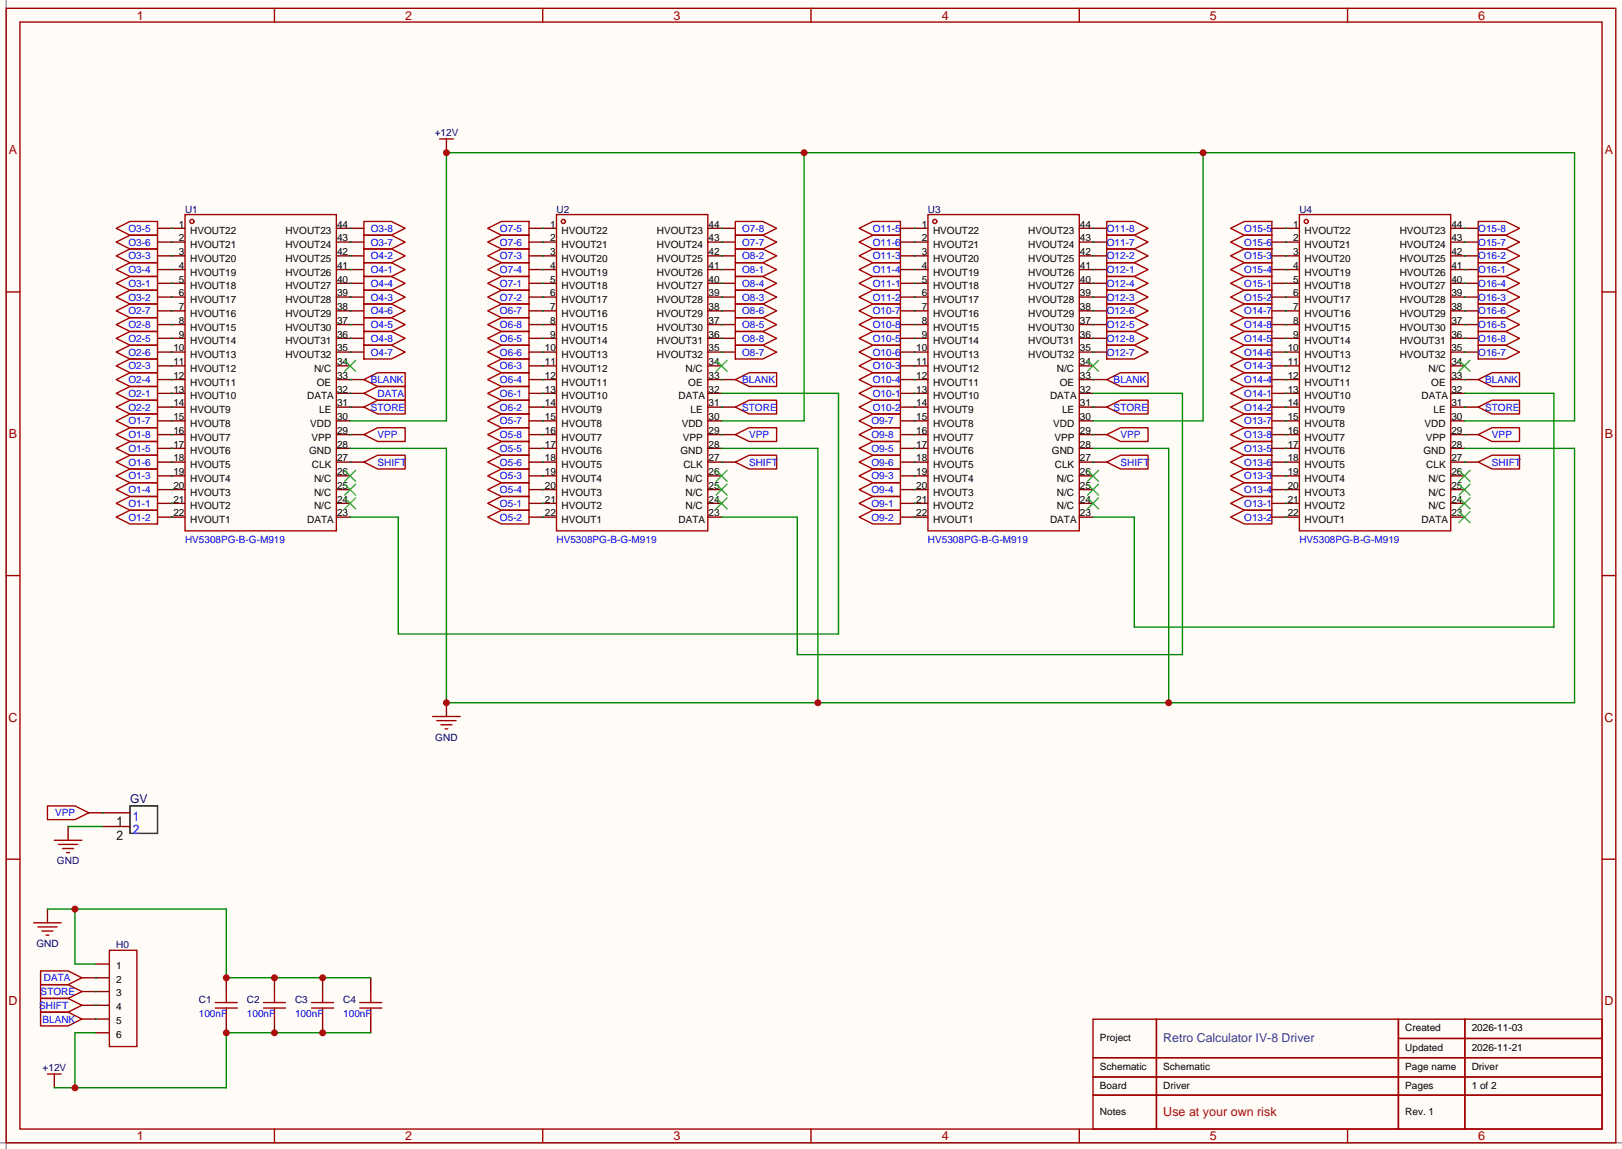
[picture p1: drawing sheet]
<svg xmlns="http://www.w3.org/2000/svg" width="299mm" height="212mm" viewBox="0 0 299 212" stroke-linecap="round" stroke-linejoin="round" font-family="sans-serif">
<path d="M0 0h299.5v212.2h-299.5z" fill="#fffcf7"/>
<path d="M1.1 0v212.2M0 211.1h299.5" fill="none" stroke="#999" stroke-width=".25"/>
<g fill="none" stroke="#a10000" stroke-width=".25">
<path d="M1.1 1.5h297.2v209.6h-297.2zM3.7 4.1h292.1v204.4h-292.1zM50.7 1.5v2.6M100.2 1.5v2.6M149.7 1.5v2.6M199.3 1.5v2.6M248.8 1.5v2.6M81.2 25.7h2.5M82.4 25.7v1.2M1.1 53.9h2.6M21.5 54.9l2.5-1.3h5.1v2.5h-5.1zM21.5 52.3l2.5-1.2h5.1v2.5h-5.1z"/>
<path d="M21.5 60l2.5-1.3h5.1v2.5h-5.1zM21.5 44.7l2.5-1.3h5.1v2.6h-5.1zM21.5 47.3l2.5-1.3h5.1v2.5h-5.1zM21.5 57.4l2.5-1.3h5.1v2.6h-5.1zM21.5 42.2l2.5-1.3h5.1v2.5h-5.1zM21.5 49.8l2.5-1.3h5.1v2.6h-5.1zM67.2 40.9h5.1l2.5 1.3-2.5 1.2h-5.1zM67.2 58.7h5.1l2.5 1.3-2.5 1.2h-5.1zM67.2 43.4h5.1l2.5 1.3-2.5 1.3h-5.1zM67.2 46h5.1l2.5 1.3-2.5 1.2h-5.1zM67.2 53.6h5.1l2.5 1.3-2.5 1.2h-5.1zM67.2 48.5h5.1l2.5 1.3-2.5 1.3h-5.1z"/>
<path d="M67.2 56.1h5.1l2.5 1.3-2.5 1.3h-5.1zM67.2 51.1h5.1l2.5 1.2-2.5 1.3h-5.1zM90 42.2l2.6-1.3h5.1v2.5h-5.1zM90 44.7l2.6-1.3h5.1v2.6h-5.1zM90 54.9l2.6-1.3h5.1v2.5h-5.1zM90 60l2.6-1.3h5.1v2.5h-5.1zM90 57.4l2.6-1.3h5.1v2.6h-5.1zM90 47.3l2.6-1.3h5.1v2.5h-5.1zM90 52.3l2.6-1.2h5.1v2.5h-5.1zM90 49.8l2.6-1.3h5.1v2.6h-5.1zM135.8 58.7h5l2.6 1.3-2.6 1.2h-5zM135.8 46h5l2.6 1.3-2.6 1.2h-5z"/>
<path d="M135.8 53.6h5l2.6 1.3-2.6 1.2h-5zM135.8 43.4h5l2.6 1.3-2.6 1.3h-5zM135.8 40.9h5l2.6 1.3-2.6 1.2h-5zM135.8 48.5h5l2.6 1.3-2.6 1.3h-5zM135.8 56.1h5l2.6 1.3-2.6 1.3h-5zM135.8 51.1h5l2.6 1.2-2.6 1.3h-5zM158.6 60l2.6-1.3h5v2.5h-5zM158.6 57.4l2.6-1.3h5v2.6h-5zM158.6 54.9l2.6-1.3h5v2.5h-5zM158.6 42.2l2.6-1.3h5v2.5h-5zM158.6 47.3l2.6-1.3h5v2.5h-5zM158.6 52.3l2.6-1.2h5v2.5h-5z"/>
<path d="M158.6 44.7l2.6-1.3h5v2.6h-5zM158.6 49.8l2.6-1.3h5v2.6h-5zM204.3 43.4h5.1l2.6 1.3-2.6 1.3h-5.1zM204.3 40.9h5.1l2.6 1.3-2.6 1.2h-5.1zM204.3 53.6h5.1l2.6 1.3-2.6 1.2h-5.1zM204.3 46h5.1l2.6 1.3-2.6 1.2h-5.1zM204.3 58.7h5.1l2.6 1.3-2.6 1.2h-5.1zM204.3 48.5h5.1l2.6 1.3-2.6 1.3h-5.1zM204.3 56.1h5.1l2.6 1.3-2.6 1.3h-5.1zM204.3 51.1h5.1l2.6 1.2-2.6 1.3h-5.1zM227.2 44.7l2.5-1.3h5.1v2.6h-5.1zM227.2 52.3l2.5-1.2h5.1v2.5h-5.1z"/>
<path d="M227.2 42.2l2.5-1.3h5.1v2.5h-5.1zM227.2 54.9l2.5-1.3h5.1v2.5h-5.1zM227.2 47.3l2.5-1.3h5.1v2.5h-5.1zM227.2 57.4l2.5-1.3h5.1v2.6h-5.1zM227.2 60l2.5-1.3h5.1v2.5h-5.1zM227.2 49.8l2.5-1.3h5.1v2.6h-5.1zM272.9 48.5h5.1l2.5 1.3-2.5 1.3h-5.1zM272.9 58.7h5.1l2.5 1.3-2.5 1.2h-5.1zM272.9 56.1h5.1l2.5 1.3-2.5 1.3h-5.1zM272.9 46h5.1l2.5 1.3-2.5 1.2h-5.1zM272.9 43.4h5.1l2.5 1.3-2.5 1.3h-5.1zM272.9 40.9h5.1l2.5 1.3-2.5 1.2h-5.1z"/>
<path d="M272.9 53.6h5.1l2.5 1.3-2.5 1.2h-5.1zM272.9 51.1h5.1l2.5 1.2-2.5 1.3h-5.1zM295.8 53.9h2.5M21.5 75.2l2.5-1.3h5.1v2.6h-5.1zM21.5 65l2.5-1.2h5.1v2.5h-5.1zM21.5 67.6l2.5-1.3h5.1v2.5h-5.1zM21.5 62.5l2.5-1.3h5.1v2.6h-5.1zM21.5 77.7l2.5-1.2h5.1v2.5h-5.1zM21.5 72.7l2.5-1.3h5.1v2.5h-5.1zM21.5 70.1l2.5-1.3h5.1v2.6h-5.1zM67.2 72.7l2.5-1.3h5.1v2.5h-5.1zM67.2 75.2l2.5-1.3h5.1v2.6h-5.1z"/>
<path d="M67.2 70.1l2.5-1.3h5.1v2.6h-5.1zM67.2 61.2h5.1l2.5 1.3-2.5 1.3h-5.1zM67.2 63.8h5.1l2.5 1.2-2.5 1.3h-5.1zM90 75.2l2.6-1.3h5.1v2.6h-5.1zM90 65l2.6-1.2h5.1v2.5h-5.1zM90 62.5l2.6-1.3h5.1v2.6h-5.1zM90 77.7l2.6-1.2h5.1v2.5h-5.1zM90 72.7l2.6-1.3h5.1v2.5h-5.1zM90 67.6l2.6-1.3h5.1v2.5h-5.1zM90 70.1l2.6-1.3h5.1v2.6h-5.1zM135.8 75.2l2.5-1.3h5.1v2.6h-5.1zM135.8 70.1l2.5-1.3h5.1v2.6h-5.1z"/>
<path d="M135.8 61.2h5l2.6 1.3-2.6 1.3h-5zM135.8 63.8h5l2.6 1.2-2.6 1.3h-5zM158.6 67.6l2.6-1.3h5v2.5h-5zM158.6 62.5l2.6-1.3h5v2.6h-5zM158.6 65l2.6-1.2h5v2.5h-5zM158.6 75.2l2.6-1.3h5v2.6h-5zM158.6 77.7l2.6-1.2h5v2.5h-5zM158.6 72.7l2.6-1.3h5v2.5h-5zM158.6 70.1l2.6-1.3h5v2.6h-5zM204.3 75.2l2.6-1.3h5.1v2.6h-5.1zM204.3 70.1l2.6-1.3h5.1v2.6h-5.1zM204.3 61.2h5.1l2.6 1.3-2.6 1.3h-5.1z"/>
<path d="M204.3 63.8h5.1l2.6 1.2-2.6 1.3h-5.1zM227.2 72.7l2.5-1.3h5.1v2.5h-5.1zM227.2 77.7l2.5-1.2h5.1v2.5h-5.1zM227.2 75.2l2.5-1.3h5.1v2.6h-5.1zM227.2 62.5l2.5-1.3h5.1v2.6h-5.1zM227.2 67.6l2.5-1.3h5.1v2.5h-5.1zM227.2 65l2.5-1.2h5.1v2.5h-5.1zM227.2 70.1l2.5-1.3h5.1v2.6h-5.1zM272.9 75.2l2.6-1.3h5v2.6h-5zM272.9 70.1l2.6-1.3h5v2.6h-5zM272.9 63.8h5.1l2.5 1.2-2.5 1.3h-5.1zM272.9 61.2h5.1l2.5 1.3-2.5 1.3h-5.1z"/>
<path d="M21.5 82.8l2.5-1.3h5.1v2.6h-5.1zM21.5 95.5l2.5-1.3h5.1v2.6h-5.1zM21.5 80.3l2.5-1.3h5.1v2.5h-5.1zM21.5 87.9l2.5-1.3h5.1v2.6h-5.1zM21.5 93l2.5-1.3h5.1v2.5h-5.1zM21.5 85.4l2.5-1.3h5.1v2.5h-5.1zM21.5 90.4l2.5-1.2h5.1v2.5h-5.1zM67.2 85.4l2.5-1.3h5.1v2.5h-5.1zM90 87.9l2.6-1.3h5.1v2.6h-5.1zM90 95.5l2.6-1.3h5.1v2.6h-5.1zM90 80.3l2.6-1.3h5.1v2.5h-5.1zM90 82.8l2.6-1.3h5.1v2.6h-5.1z"/>
<path d="M90 93l2.6-1.3h5.1v2.5h-5.1zM90 85.4l2.6-1.3h5.1v2.5h-5.1zM90 90.4l2.6-1.2h5.1v2.5h-5.1zM135.8 85.4l2.5-1.3h5.1v2.5h-5.1zM158.6 87.9l2.6-1.3h5v2.6h-5zM158.6 95.5l2.6-1.3h5v2.6h-5zM158.6 93l2.6-1.3h5v2.5h-5zM158.6 85.4l2.6-1.3h5v2.5h-5zM158.6 82.8l2.6-1.3h5v2.6h-5zM158.6 80.3l2.6-1.3h5v2.5h-5zM158.6 90.4l2.6-1.2h5v2.5h-5zM204.3 85.4l2.6-1.3h5.1v2.5h-5.1z"/>
<path d="M227.2 93l2.5-1.3h5.1v2.5h-5.1zM227.2 80.3l2.5-1.3h5.1v2.5h-5.1zM227.2 95.5l2.5-1.3h5.1v2.6h-5.1zM227.2 87.9l2.5-1.3h5.1v2.6h-5.1zM227.2 82.8l2.5-1.3h5.1v2.6h-5.1zM227.2 85.4l2.5-1.3h5.1v2.5h-5.1zM227.2 90.4l2.5-1.2h5.1v2.5h-5.1zM272.9 85.4l2.6-1.3h5v2.5h-5zM1.1 106.3h2.6M295.8 106.3h2.5M79.9 132.3h5.1M80.6 133.1h3.6"/>
<path d="M81.4 133.9h2M82.2 134.6h.5M1.1 158.7h2.6M10 155.2h5.1M10.8 156h3.6M11.6 156.7h2M12.3 157.5h.5M295.8 158.7h2.5M6.2 170.4h5.1M7 171.2h3.5M7.5 179.3h5.1l2.5 1.3-2.5 1.3h-5.1zM7.7 172h2.1"/>
<path d="M8.5 172.7h.5M20.2 175.5h5.1v17.8h-5.1zM7.5 181.9h5.1l2.5 1.2-2.5 1.3h-5.1zM7.5 184.4h5.1l2.5 1.3-2.5 1.3h-5.1zM7.5 187h5.1l2.5 1.2-2.5 1.3h-5.1zM8.8 198.4h2.5M10 198.4v1.3M39.8 186.2h4M39.8 185.2h4M41.8 183.1v2.1M41.8 186.2v2M48.6 186.2h4.1"/>
<path d="M48.6 185.2h4.1M50.7 183.1v2.1M50.7 186.2v2M57.5 186.2h4.1M57.5 185.2h4.1M59.6 183.1v2.1M59.6 186.2v2M66.4 186.2h4.1M66.4 185.2h4.1M68.5 183.1v2.1M68.5 186.2v2M201.8 188.3h94v20.2h-94z"/>
<path d="M201.8 195.4h94M201.8 198.9h94M213.5 188.3v20.2M258.2 188.3v20.2M258.2 191.8h37.6M270.4 188.3v20.2M50.7 208.5v2.6M100.2 208.5v2.6M149.7 208.5v2.6M199.3 208.5v2.6M201.8 202.3h94M248.8 208.5v2.6"/>
</g>
<g fill="none" stroke="#870000" stroke-width=".25">
<path d="M82.4 26.9v1.3M29.1 42.2h2.5M29.1 44.7h2.5M29.1 60h2.5M29.1 54.9h2.5M29.1 52.3h2.5M29.1 57.4h2.5M29.1 47.3h2.5M29.1 49.8h2.5M64.6 42.2h2.6M64.6 44.7h2.6M64.6 60h2.6"/>
<path d="M64.6 54.9h2.6M64.6 52.3h2.6M64.6 57.4h2.6M64.6 47.3h2.6M64.6 49.8h2.6M97.7 42.2h2.5M97.7 44.7h2.5M97.7 60h2.5M97.7 54.9h2.5M97.7 52.3h2.5M97.7 57.4h2.5M97.7 47.3h2.5"/>
<path d="M97.7 49.8h2.5M133.2 42.2h2.6M133.2 44.7h2.6M133.2 60h2.6M133.2 54.9h2.6M133.2 52.3h2.6M133.2 57.4h2.6M133.2 47.3h2.6M133.2 49.8h2.6M166.2 42.2h2.6M166.2 44.7h2.6M166.2 60h2.6"/>
<path d="M166.2 54.9h2.6M166.2 52.3h2.6M166.2 57.4h2.6M166.2 47.3h2.6M166.2 49.8h2.6M201.8 42.2h2.5M201.8 44.7h2.5M201.8 60h2.5M201.8 54.9h2.5M201.8 52.3h2.5M201.8 57.4h2.5M201.8 47.3h2.5"/>
<path d="M201.8 49.8h2.5M234.8 42.2h2.6M234.8 44.7h2.6M234.8 60h2.6M234.8 54.9h2.6M234.8 52.3h2.6M234.8 57.4h2.6M234.8 47.3h2.6M234.8 49.8h2.6M270.4 42.2h2.5M270.4 44.7h2.5M270.4 60h2.5"/>
<path d="M270.4 54.9h2.5M270.4 52.3h2.5M270.4 57.4h2.5M270.4 47.3h2.5M270.4 49.8h2.5M29.1 72.7h2.5M29.1 75.2h2.5M29.1 70.1h2.5M29.1 62.5h2.5M29.1 67.6h2.5M29.1 65h2.5M29.1 77.7h2.5"/>
<path d="M64.6 72.7h2.6M64.6 75.2h2.6M64.6 70.1h2.6M64.6 62.5h2.6M64.6 65h2.6M97.7 72.7h2.5M97.7 75.2h2.5M97.7 70.1h2.5M97.7 62.5h2.5M97.7 67.6h2.5M97.7 65h2.5M97.7 77.7h2.5"/>
<path d="M133.2 75.2h2.6M133.2 70.1h2.6M133.2 62.5h2.6M133.2 65h2.6M166.2 72.7h2.6M166.2 75.2h2.6M166.2 70.1h2.6M166.2 62.5h2.6M166.2 67.6h2.6M166.2 65h2.6M166.2 77.7h2.6M201.8 75.2h2.5"/>
<path d="M201.8 70.1h2.5M201.8 62.5h2.5M201.8 65h2.5M234.8 72.7h2.6M234.8 75.2h2.6M234.8 70.1h2.6M234.8 62.5h2.6M234.8 67.6h2.6M234.8 65h2.6M234.8 77.7h2.6M270.4 75.2h2.5M270.4 70.1h2.5"/>
<path d="M270.4 62.5h2.5M270.4 65h2.5M29.1 85.4h2.5M29.1 87.9h2.5M29.1 82.8h2.5M29.1 95.5h2.5M29.1 80.3h2.5M29.1 93h2.5M29.1 90.4h2.5M64.6 85.4h2.6M97.7 85.4h2.5M97.7 87.9h2.5"/>
<path d="M97.7 82.8h2.5M97.7 95.5h2.5M97.7 80.3h2.5M97.7 93h2.5M97.7 90.4h2.5M133.2 85.4h2.6M166.2 85.4h2.6M166.2 87.9h2.6M166.2 82.8h2.6M166.2 95.5h2.6M166.2 80.3h2.6M166.2 93h2.6"/>
<path d="M166.2 90.4h2.6M201.8 85.4h2.5M234.8 85.4h2.6M234.8 87.9h2.6M234.8 82.8h2.6M234.8 95.5h2.6M234.8 80.3h2.6M234.8 93h2.6M234.8 90.4h2.6M270.4 85.4h2.5M82.4 129.8v2.5M12.6 152.7v2.5"/>
<path d="M18.9 150.1h5.1M18.9 152.7h5.1M8.8 167.9v2.5M17.7 178.1h2.5M10 199.7v1.2M15.1 180.6h5.1M15.1 183.1h5.1M15.1 185.7h5.1M15.1 188.2h5.1M17.7 190.8h2.5M41.8 180.6v2.5M41.8 188.2v2.6"/>
<path d="M50.7 180.6v2.5M50.7 188.2v2.6M59.6 180.6v2.5M59.6 188.2v2.6M68.5 180.6v2.5M68.5 188.2v2.6"/>
</g>
<path d="M8.8 167.9h33v12.7h26.7M13.8 167.9v10.2h3.9M17.7 180.6h.1M17.7 183.1h.1M17.7 185.7h.1M17.7 188.2h.1" fill="none" stroke="#008700" stroke-width=".25"/>
<path d="M24 148.9h5.1v5h-5.1z" fill="none" stroke="#000" stroke-width=".25"/>
<g fill="#c00">
<circle cx="41.8" cy="180.6" r=".63"/>
<circle cx="13.8" cy="167.9" r=".63"/>
<circle cx="50.7" cy="180.6" r=".63"/>
<circle cx="59.6" cy="180.6" r=".63"/>
</g>
<path d="M17.7 190.8h-3.9v10.1M68.5 190.8h-26.7v10.1h-31.8" fill="none" stroke="#008700" stroke-width=".25"/>
<g fill="#c00">
<circle cx="41.8" cy="190.8" r=".63"/>
<circle cx="13.8" cy="200.9" r=".63"/>
<circle cx="50.7" cy="190.8" r=".63"/>
<circle cx="59.6" cy="190.8" r=".63"/>
</g>
<g fill="none" stroke="#a10000" stroke-width=".25">
<path d="M34.2 39.6h27.9v58.5h-27.9zM102.7 39.6h28v58.5h-28zM171.3 39.6h28v58.5h-28zM239.9 39.6h27.9v58.5h-27.9zM67.2 80.3l2.5-1.3h5.1v2.5h-5.1zM135.8 80.3l2.5-1.3h5.1v2.5h-5.1zM204.3 80.3l2.6-1.3h5.1v2.5h-5.1zM272.9 80.3l2.6-1.3h5v2.5h-5zM8.8 148.9h5l2.6 1.2-2.6 1.3h-5z"/>
<circle cx="35.4" cy="40.9" r=".38"/>
<circle cx="104" cy="40.9" r=".38"/>
<circle cx="172.6" cy="40.9" r=".38"/>
<circle cx="241.2" cy="40.9" r=".38"/>
</g>
<g fill="none" stroke="#870000" stroke-width=".25">
<path d="M31.6 42.2h2.6M31.6 44.7h2.6M31.6 47.3h2.6M31.6 49.8h2.6M31.6 52.3h2.6M31.6 54.9h2.6M31.6 57.4h2.6M31.6 60h2.6M62.1 42.2h2.5M62.1 44.7h2.5M62.1 47.3h2.5M62.1 49.8h2.5"/>
<path d="M62.1 52.3h2.5M62.1 54.9h2.5M62.1 57.4h2.5M62.1 60h2.5M100.2 42.2h2.5M100.2 44.7h2.5M100.2 47.3h2.5M100.2 49.8h2.5M100.2 52.3h2.5M100.2 54.9h2.5M100.2 57.4h2.5M100.2 60h2.5"/>
<path d="M130.7 42.2h2.5M130.7 44.7h2.5M130.7 47.3h2.5M130.7 49.8h2.5M130.7 52.3h2.5M130.7 54.9h2.5M130.7 57.4h2.5M130.7 60h2.5M168.8 42.2h2.5M168.8 44.7h2.5M168.8 47.3h2.5M168.8 49.8h2.5"/>
<path d="M168.8 52.3h2.5M168.8 54.9h2.5M168.8 57.4h2.5M168.8 60h2.5M199.3 42.2h2.5M199.3 44.7h2.5M199.3 47.3h2.5M199.3 49.8h2.5M199.3 52.3h2.5M199.3 54.9h2.5M199.3 57.4h2.5M199.3 60h2.5"/>
<path d="M237.4 42.2h2.5M237.4 44.7h2.5M237.4 47.3h2.5M237.4 49.8h2.5M237.4 52.3h2.5M237.4 54.9h2.5M237.4 57.4h2.5M237.4 60h2.5M267.8 42.2h2.6M267.8 44.7h2.6M267.8 47.3h2.6M267.8 49.8h2.6"/>
<path d="M267.8 52.3h2.6M267.8 54.9h2.6M267.8 57.4h2.6M267.8 60h2.6M31.6 62.5h2.6M31.6 65h2.6M31.6 67.6h2.6M31.6 70.1h2.6M31.6 72.7h2.6M31.6 75.2h2.6M31.6 77.7h2.6M62.1 62.5h2.5"/>
<path d="M62.1 65h2.5M62.1 67.6h2.5M62.1 70.1h2.5M62.1 72.7h2.5M62.1 75.2h2.5M62.1 77.7h2.5M100.2 62.5h2.5M100.2 65h2.5M100.2 67.6h2.5M100.2 70.1h2.5M100.2 72.7h2.5M100.2 75.2h2.5"/>
<path d="M100.2 77.7h2.5M130.7 62.5h2.5M130.7 65h2.5M130.7 67.6h2.5M130.7 70.1h2.5M130.7 72.7h2.5M130.7 75.2h2.5M130.7 77.7h2.5M168.8 62.5h2.5M168.8 65h2.5M168.8 67.6h2.5M168.8 70.1h2.5"/>
<path d="M168.8 72.7h2.5M168.8 75.2h2.5M168.8 77.7h2.5M199.3 62.5h2.5M199.3 65h2.5M199.3 67.6h2.5M199.3 70.1h2.5M199.3 72.7h2.5M199.3 75.2h2.5M199.3 77.7h2.5M237.4 62.5h2.5M237.4 65h2.5"/>
<path d="M237.4 67.6h2.5M237.4 70.1h2.5M237.4 72.7h2.5M237.4 75.2h2.5M237.4 77.7h2.5M267.8 62.5h2.6M267.8 65h2.6M267.8 67.6h2.6M267.8 70.1h2.6M267.8 72.7h2.6M267.8 75.2h2.6M267.8 77.7h2.6"/>
<path d="M31.6 80.3h2.6M31.6 82.8h2.6M31.6 85.4h2.6M31.6 87.9h2.6M31.6 90.4h2.6M31.6 93h2.6M31.6 95.5h2.6M62.1 80.3h5.1M62.1 82.8h2.5M62.1 85.4h2.5M62.1 87.9h2.5M62.1 90.4h2.5"/>
<path d="M62.1 93h2.5M62.1 95.5h2.5M100.2 80.3h2.5M100.2 82.8h2.5M100.2 85.4h2.5M100.2 87.9h2.5M100.2 90.4h2.5M100.2 93h2.5M100.2 95.5h2.5M130.7 80.3h5.1M130.7 82.8h2.5M130.7 85.4h2.5"/>
<path d="M130.7 87.9h2.5M130.7 90.4h2.5M130.7 93h2.5M130.7 95.5h2.5M168.8 80.3h2.5M168.8 82.8h2.5M168.8 85.4h2.5M168.8 87.9h2.5M168.8 90.4h2.5M168.8 93h2.5M168.8 95.5h2.5M199.3 80.3h5"/>
<path d="M199.3 82.8h2.5M199.3 85.4h2.5M199.3 87.9h2.5M199.3 90.4h2.5M199.3 93h2.5M199.3 95.5h2.5M237.4 80.3h2.5M237.4 82.8h2.5M237.4 85.4h2.5M237.4 87.9h2.5M237.4 90.4h2.5M237.4 93h2.5"/>
<path d="M237.4 95.5h2.5M267.8 80.3h5.1M267.8 82.8h2.6M267.8 85.4h2.6M267.8 87.9h2.6M267.8 90.4h2.6M267.8 93h2.6M267.8 95.5h2.6M16.4 150.1h2.5"/>
</g>
<g fill="none" stroke="#3c3" stroke-width=".25">
<path d="M63.6 66.6l2.1 2M65.7 66.6l-2.1 2M132.2 66.6l2 2M134.2 66.6l-2 2M200.8 66.6l2 2M202.8 66.6l-2 2M269.4 66.6l2 2M271.4 66.6l-2 2M63.6 92l2.1 2M63.6 89.4l2.1 2.1M63.6 86.9l2.1 2M65.7 92l-2.1 2"/>
<path d="M65.7 89.4l-2.1 2.1M65.7 86.9l-2.1 2M132.2 92l2 2M132.2 89.4l2 2.1M132.2 86.9l2 2M134.2 92l-2 2M134.2 89.4l-2 2.1M134.2 86.9l-2 2M200.8 92l2 2M200.8 89.4l2 2.1M200.8 86.9l2 2M202.8 92l-2 2"/>
<path d="M202.8 89.4l-2 2.1M202.8 86.9l-2 2M269.4 94.5l2 2M269.4 92l2 2M269.4 89.4l2 2.1M269.4 86.9l2 2M271.4 94.5l-2 2M271.4 92l-2 2M271.4 89.4l-2 2.1M271.4 86.9l-2 2"/>
</g>
<g fill="none" stroke="#008700" stroke-width=".25">
<path d="M148.5 28.2v49.5h-15.3M222.1 28.2v49.5h-20.3M64.6 72.7h.1M64.6 70.1h.1M64.6 75.2h.1M64.6 77.7h17.8v-49.5h208.3v49.5h-20.3M133.2 70.1h.1M133.2 75.2h.1M133.2 72.7h21.6v44.4h-81.3v-21.6h-8.9M201.8 70.1h.1M201.8 75.2h.1M201.8 72.7h16.5v48.2h-71.1v-25.4h-14"/>
<path d="M270.4 70.1h.1M270.4 75.2h.1M270.4 72.7h16.5v43.1h-77.5v-20.3h-7.6M64.6 85.4h.1M64.6 80.3h.1M133.2 80.3h.1M201.8 85.4h.1M201.8 80.3h.1M270.4 85.4h.1M270.4 80.3h.1M12.6 152.7h6.3M18.9 150.1h.1"/>
</g>
<g fill="#c00">
<circle cx="148.5" cy="28.2" r=".63"/>
<circle cx="82.4" cy="28.2" r=".63"/>
<circle cx="222.1" cy="28.2" r=".63"/>
</g>
<path d="M64.6 82.8h17.8v47h208.3v-47h-20.3M133.2 82.8h17.8v47M201.8 82.8h14v47" fill="none" stroke="#008700" stroke-width=".25"/>
<g fill="#c00">
<circle cx="82.4" cy="129.8" r=".63"/>
<circle cx="151" cy="129.8" r=".63"/>
<circle cx="215.8" cy="129.8" r=".63"/>
</g>
<g fill="none" stroke="#008700" stroke-width=".25">
<path d="M31.6 42.2h.1M31.6 44.7h.1M31.6 47.3h.1M31.6 49.8h.1M31.6 52.3h.1M31.6 54.9h.1M31.6 57.4h.1M31.6 60h.1M64.6 60h.1M64.6 57.4h.1M64.6 54.9h.1M64.6 52.3h.1"/>
<path d="M64.6 49.8h.1M64.6 47.3h.1M64.6 44.7h.1M64.6 42.2h.1M100.2 42.2h.1M100.2 44.7h.1M100.2 47.3h.1M100.2 49.8h.1M100.2 52.3h.1M100.2 54.9h.1M100.2 57.4h.1M100.2 60h.1"/>
<path d="M133.2 60h.1M133.2 57.4h.1M133.2 54.9h.1M133.2 52.3h.1M133.2 49.8h.1M133.2 47.3h.1M133.2 44.7h.1M133.2 42.2h.1M168.8 42.2h.1M168.8 44.7h.1M168.8 47.3h.1M168.8 49.8h.1"/>
<path d="M168.8 52.3h.1M168.8 54.9h.1M168.8 57.4h.1M168.8 60h.1M201.8 60h.1M201.8 57.4h.1M201.8 54.9h.1M201.8 52.3h.1M201.8 49.8h.1M201.8 47.3h.1M201.8 44.7h.1M201.8 42.2h.1"/>
<path d="M237.4 42.2h.1M237.4 44.7h.1M237.4 47.3h.1M237.4 49.8h.1M237.4 52.3h.1M237.4 54.9h.1M237.4 57.4h.1M237.4 60h.1M270.4 60h.1M270.4 57.4h.1M270.4 54.9h.1M270.4 52.3h.1"/>
<path d="M270.4 49.8h.1M270.4 47.3h.1M270.4 44.7h.1M270.4 42.2h.1M31.6 72.7h.1M31.6 75.2h.1M31.6 77.7h.1M31.6 62.5h.1M31.6 65h.1M31.6 67.6h.1M31.6 70.1h.1M64.6 65h.1"/>
<path d="M64.6 62.5h.1M100.2 72.7h.1M100.2 75.2h.1M100.2 77.7h.1M100.2 62.5h.1M100.2 65h.1M100.2 67.6h.1M100.2 70.1h.1M133.2 65h.1M133.2 62.5h.1M168.8 72.7h.1M168.8 75.2h.1"/>
<path d="M168.8 77.7h.1M168.8 62.5h.1M168.8 65h.1M168.8 67.6h.1M168.8 70.1h.1M201.8 65h.1M201.8 62.5h.1M237.4 72.7h.1M237.4 75.2h.1M237.4 77.7h.1M237.4 62.5h.1M237.4 65h.1"/>
<path d="M237.4 67.6h.1M237.4 70.1h.1M270.4 65h.1M270.4 62.5h.1M31.6 95.5h.1M31.6 93h.1M31.6 90.4h.1M31.6 87.9h.1M31.6 80.3h.1M31.6 82.8h.1M31.6 85.4h.1M100.2 80.3h.1"/>
<path d="M100.2 82.8h.1M100.2 85.4h.1M100.2 87.9h.1M100.2 90.4h.1M100.2 93h.1M100.2 95.5h.1M133.2 85.4h.1M168.8 80.3h.1M168.8 82.8h.1M168.8 85.4h.1M168.8 87.9h.1M168.8 90.4h.1"/>
<path d="M168.8 93h.1M168.8 95.5h.1M237.4 80.3h.1M237.4 82.8h.1M237.4 85.4h.1M237.4 87.9h.1M237.4 90.4h.1M237.4 93h.1M237.4 95.5h.1"/>
</g>
<g font-size="2.3" fill="#a00000">
<text x="25.3" y="3.6">1</text>
<text x="74.8" y="3.6">2</text>
<text x="124.3" y="3.6">3</text>
<text x="173.9" y="3.6">4</text>
<text x="223.4" y="3.6">5</text>
<text x="272.9" y="3.6">6</text>
<text x="1.7" y="28.5">A</text>
<text x="296.3" y="28.5">A</text>
<text x="1.7" y="80.9">B</text>
<text x="296.3" y="80.9">B</text>
<text x="1.6" y="133.3">C</text>
<text x="296.2" y="133.3">C</text>
<text x="1.6" y="185.7">D</text>
<text x="296.2" y="185.7">D</text>
<text x="25.3" y="210.6">1</text>
<text x="74.8" y="210.6">2</text>
<text x="124.3" y="210.6">3</text>
<text x="173.9" y="210.6">4</text>
<text x="223.4" y="210.6">5</text>
<text x="272.9" y="210.6">6</text>
</g>
<text font-size="2.3" fill="#069" x="214.8" y="192.5">Retro Calculator IV-8 Driver</text>
<text font-size="2.3" fill="#f00" x="214.8" y="206.1">Use at your own risk</text>
<text font-size="2.2" fill="#000080" x="24" y="148.4">GV</text>
<g font-size="1.8" fill="#000080">
<text x="80.3" y="25">+12V</text>
<text x="34.2" y="39.3">U1</text>
<text x="102.7" y="39.3">U2</text>
<text x="171.3" y="39.3">U3</text>
<text x="239.9" y="39.3">U4</text>
<text x="80.4" y="136.8">GND</text>
<text x="10.5" y="159.7">GND</text>
<text x="6.7" y="174.9">GND</text>
<text x="21.5" y="175.2">H0</text>
<text x="36.7" y="185.3">C1</text>
<text x="45.6" y="185.3">C2</text>
<text x="54.5" y="185.3">C3</text>
<text x="63.4" y="185.3">C4</text>
<text x="7.9" y="197.8">+12V</text>
</g>
<g font-size="1.8" fill="#00f">
<text x="23.7" y="45.4">O3-6</text>
<text x="23.7" y="47.9">O3-3</text>
<text x="23.7" y="42.8">O3-5</text>
<text x="68.5" y="42.8">O3-8</text>
<text x="68.5" y="45.4">O3-7</text>
<text x="68.5" y="47.9">O4-2</text>
<text x="92.3" y="42.8">O7-5</text>
<text x="92.3" y="45.4">O7-6</text>
<text x="92.3" y="47.9">O7-3</text>
<text x="137" y="47.9">O8-2</text>
<text x="137" y="45.4">O7-7</text>
<text x="137" y="42.8">O7-8</text>
<text x="161.1" y="42.8">O11-5</text>
<text x="161.1" y="47.9">O11-3</text>
<text x="161.1" y="45.4">O11-6</text>
<text x="204.3" y="45.4">O11-7</text>
<text x="204.3" y="42.8">O11-8</text>
<text x="204.3" y="47.9">O12-2</text>
<text x="229.7" y="45.4">O15-6</text>
<text x="229.7" y="42.8">O15-5</text>
<text x="229.7" y="47.9">O15-3</text>
<text x="272.9" y="47.9">O16-2</text>
<text x="272.9" y="45.4">O15-7</text>
<text x="272.9" y="42.8">O15-8</text>
<text x="23.7" y="53">O3-1</text>
<text x="23.7" y="50.4">O3-4</text>
<text x="68.5" y="50.4">O4-1</text>
<text x="68.5" y="53">O4-4</text>
<text x="92.3" y="53">O7-1</text>
<text x="92.3" y="50.4">O7-4</text>
<text x="137" y="50.4">O8-1</text>
<text x="137" y="53">O8-4</text>
<text x="161.1" y="53">O11-1</text>
<text x="161.1" y="50.4">O11-4</text>
<text x="204.3" y="50.4">O12-1</text>
<text x="204.3" y="53">O12-4</text>
<text x="229.7" y="53">O15-1</text>
<text x="229.7" y="50.4">O15-4</text>
<text x="272.9" y="50.4">O16-1</text>
<text x="272.9" y="53">O16-4</text>
<text x="23.7" y="55.5">O3-2</text>
<text x="23.7" y="58.1">O2-7</text>
<text x="68.5" y="55.5">O4-3</text>
<text x="68.5" y="58.1">O4-6</text>
<text x="92.3" y="55.5">O7-2</text>
<text x="92.3" y="58.1">O6-7</text>
<text x="137" y="55.5">O8-3</text>
<text x="137" y="58.1">O8-6</text>
<text x="161.1" y="58.1">O10-7</text>
<text x="161.1" y="55.5">O11-2</text>
<text x="204.3" y="55.5">O12-3</text>
<text x="204.3" y="58.1">O12-6</text>
<text x="229.7" y="55.5">O15-2</text>
<text x="229.7" y="58.1">O14-7</text>
<text x="272.9" y="58.1">O16-6</text>
<text x="272.9" y="55.5">O16-3</text>
<text x="23.7" y="60.6">O2-8</text>
<text x="23.7" y="65.7">O2-6</text>
<text x="23.7" y="63.1">O2-5</text>
<text x="68.5" y="60.6">O4-5</text>
<text x="68.5" y="63.1">O4-8</text>
<text x="68.5" y="65.7">O4-7</text>
<text x="92.3" y="65.7">O6-6</text>
<text x="92.3" y="60.6">O6-8</text>
<text x="92.3" y="63.1">O6-5</text>
<text x="137" y="60.6">O8-5</text>
<text x="137" y="63.1">O8-8</text>
<text x="137" y="65.7">O8-7</text>
<text x="161.1" y="60.6">O10-8</text>
<text x="161.1" y="63.1">O10-5</text>
<text x="161.1" y="65.7">O10-6</text>
<text x="204.3" y="63.1">O12-8</text>
<text x="204.3" y="65.7">O12-7</text>
<text x="204.3" y="60.6">O12-5</text>
<text x="229.7" y="63.1">O14-5</text>
<text x="229.7" y="60.6">O14-8</text>
<text x="229.7" y="65.7">O14-6</text>
<text x="272.9" y="60.6">O16-5</text>
<text x="272.9" y="65.7">O16-7</text>
<text x="272.9" y="63.1">O16-8</text>
<text x="23.7" y="68.2">O2-3</text>
<text x="23.7" y="70.8">O2-4</text>
<text x="68.5" y="70.8">BLANK</text>
<text x="92.3" y="68.2">O6-3</text>
<text x="92.3" y="70.8">O6-4</text>
<text x="137" y="70.8">BLANK</text>
<text x="161.1" y="68.2">O10-3</text>
<text x="161.1" y="70.8">O10-4</text>
<text x="205.6" y="70.8">BLANK</text>
<text x="229.7" y="68.2">O14-3</text>
<text x="229.7" y="70.8">O14-4</text>
<text x="274.2" y="70.8">BLANK</text>
<text x="23.7" y="75.8">O2-2</text>
<text x="23.7" y="73.3">O2-1</text>
<text x="68.5" y="75.8">STORE</text>
<text x="69.7" y="73.3">DATA</text>
<text x="92.3" y="75.8">O6-2</text>
<text x="92.3" y="73.3">O6-1</text>
<text x="137" y="75.8">STORE</text>
<text x="161.1" y="75.8">O10-2</text>
<text x="161.1" y="73.3">O10-1</text>
<text x="205.6" y="75.8">STORE</text>
<text x="229.7" y="73.3">O14-1</text>
<text x="229.7" y="75.8">O14-2</text>
<text x="274.2" y="75.8">STORE</text>
<text x="23.7" y="83.5">O1-5</text>
<text x="23.7" y="80.9">O1-8</text>
<text x="23.7" y="78.4">O1-7</text>
<text x="69.7" y="80.9">VPP</text>
<text x="92.3" y="80.9">O5-8</text>
<text x="92.3" y="83.5">O5-5</text>
<text x="92.3" y="78.4">O5-7</text>
<text x="138.3" y="80.9">VPP</text>
<text x="160.9" y="83.5">O9-5</text>
<text x="160.9" y="78.4">O9-7</text>
<text x="160.9" y="80.9">O9-8</text>
<text x="206.9" y="80.9">VPP</text>
<text x="229.7" y="78.4">O13-7</text>
<text x="229.7" y="80.9">O13-8</text>
<text x="229.7" y="83.5">O13-5</text>
<text x="275.5" y="80.9">VPP</text>
<text x="23.7" y="88.5">O1-3</text>
<text x="23.7" y="86">O1-6</text>
<text x="69.7" y="86">SHIFT</text>
<text x="92.3" y="88.5">O5-3</text>
<text x="92.3" y="86">O5-6</text>
<text x="138.3" y="86">SHIFT</text>
<text x="160.9" y="88.5">O9-3</text>
<text x="160.9" y="86">O9-6</text>
<text x="206.9" y="86">SHIFT</text>
<text x="229.7" y="88.5">O13-3</text>
<text x="229.7" y="86">O13-6</text>
<text x="275.5" y="86">SHIFT</text>
<text x="23.7" y="93.6">O1-1</text>
<text x="23.7" y="91.1">O1-4</text>
<text x="92.3" y="93.6">O5-1</text>
<text x="92.3" y="91.1">O5-4</text>
<text x="160.9" y="93.6">O9-1</text>
<text x="160.9" y="91.1">O9-4</text>
<text x="229.7" y="93.6">O13-1</text>
<text x="229.7" y="91.1">O13-4</text>
<text x="23.7" y="96.2">O1-2</text>
<text x="34.2" y="100.2">HV5308PG-B-G-M919</text>
<text x="92.3" y="96.2">O5-2</text>
<text x="102.7" y="100.2">HV5308PG-B-G-M919</text>
<text x="160.9" y="96.2">O9-2</text>
<text x="171.3" y="100.2">HV5308PG-B-G-M919</text>
<text x="229.7" y="96.2">O13-2</text>
<text x="239.9" y="100.2">HV5308PG-B-G-M919</text>
<text x="10.2" y="150.8">VPP</text>
<text x="7.5" y="183.8">STORE</text>
<text x="8.1" y="181.3">DATA</text>
<text x="7.3" y="186.3">SHIFT</text>
<text x="7.8" y="188.9">BLANK</text>
<text x="36.7" y="187.9">100nF</text>
<text x="45.6" y="187.9">100nF</text>
<text x="54.5" y="187.9">100nF</text>
<text x="63.4" y="187.9">100nF</text>
</g>
<g font-size="1.8">
<text x="33" y="42">1</text>
<text x="33" y="44.6">2</text>
<text x="33" y="47.1">3</text>
<text x="35.1" y="43.3">HVOUT22</text>
<text x="35.1" y="45.8">HVOUT21</text>
<text x="52.7" y="45.8">HVOUT24</text>
<text x="52.7" y="43.3">HVOUT23</text>
<text x="62.2" y="47.1">42</text>
<text x="62.2" y="44.6">43</text>
<text x="62.2" y="42">44</text>
<text x="101.6" y="42">1</text>
<text x="101.6" y="44.6">2</text>
<text x="101.6" y="47.1">3</text>
<text x="103.7" y="43.3">HVOUT22</text>
<text x="103.7" y="45.8">HVOUT21</text>
<text x="121.3" y="45.8">HVOUT24</text>
<text x="121.3" y="43.3">HVOUT23</text>
<text x="130.8" y="47.1">42</text>
<text x="130.8" y="44.6">43</text>
<text x="130.8" y="42">44</text>
<text x="170.2" y="42">1</text>
<text x="170.2" y="44.6">2</text>
<text x="170.2" y="47.1">3</text>
<text x="172.3" y="43.3">HVOUT22</text>
<text x="172.3" y="45.8">HVOUT21</text>
<text x="189.8" y="45.8">HVOUT24</text>
<text x="189.8" y="43.3">HVOUT23</text>
<text x="199.4" y="47.1">42</text>
<text x="199.4" y="44.6">43</text>
<text x="199.4" y="42">44</text>
<text x="238.8" y="42">1</text>
<text x="238.8" y="44.6">2</text>
<text x="238.8" y="47.1">3</text>
<text x="240.8" y="43.3">HVOUT22</text>
<text x="240.8" y="45.8">HVOUT21</text>
<text x="258.4" y="45.8">HVOUT24</text>
<text x="258.4" y="43.3">HVOUT23</text>
<text x="268" y="47.1">42</text>
<text x="268" y="44.6">43</text>
<text x="268" y="42">44</text>
<text x="33" y="49.7">4</text>
<text x="33" y="52.2">5</text>
<text x="35.1" y="48.4">HVOUT20</text>
<text x="35.1" y="50.9">HVOUT19</text>
<text x="35.1" y="53.5">HVOUT18</text>
<text x="52.7" y="53.5">HVOUT27</text>
<text x="52.7" y="50.9">HVOUT26</text>
<text x="52.7" y="48.4">HVOUT25</text>
<text x="62.2" y="52.2">40</text>
<text x="62.2" y="49.7">41</text>
<text x="101.6" y="49.7">4</text>
<text x="101.6" y="52.2">5</text>
<text x="103.7" y="48.4">HVOUT20</text>
<text x="103.7" y="50.9">HVOUT19</text>
<text x="103.7" y="53.5">HVOUT18</text>
<text x="121.3" y="53.5">HVOUT27</text>
<text x="121.3" y="50.9">HVOUT26</text>
<text x="121.3" y="48.4">HVOUT25</text>
<text x="130.8" y="52.2">40</text>
<text x="130.8" y="49.7">41</text>
<text x="170.2" y="49.7">4</text>
<text x="170.2" y="52.2">5</text>
<text x="172.3" y="48.4">HVOUT20</text>
<text x="172.3" y="50.9">HVOUT19</text>
<text x="172.3" y="53.5">HVOUT18</text>
<text x="189.8" y="53.5">HVOUT27</text>
<text x="189.8" y="50.9">HVOUT26</text>
<text x="189.8" y="48.4">HVOUT25</text>
<text x="199.4" y="52.2">40</text>
<text x="199.4" y="49.7">41</text>
<text x="238.8" y="49.7">4</text>
<text x="238.8" y="52.2">5</text>
<text x="240.8" y="48.4">HVOUT20</text>
<text x="240.8" y="50.9">HVOUT19</text>
<text x="240.8" y="53.5">HVOUT18</text>
<text x="258.4" y="53.5">HVOUT27</text>
<text x="258.4" y="50.9">HVOUT26</text>
<text x="258.4" y="48.4">HVOUT25</text>
<text x="268" y="52.2">40</text>
<text x="268" y="49.7">41</text>
<text x="33" y="54.7">6</text>
<text x="33" y="57.3">7</text>
<text x="33" y="59.8">8</text>
<text x="35.1" y="56">HVOUT17</text>
<text x="35.1" y="58.5">HVOUT16</text>
<text x="52.7" y="58.5">HVOUT29</text>
<text x="52.7" y="56">HVOUT28</text>
<text x="62.2" y="59.8">37</text>
<text x="62.2" y="57.3">38</text>
<text x="62.2" y="54.7">39</text>
<text x="101.6" y="54.7">6</text>
<text x="101.6" y="57.3">7</text>
<text x="101.6" y="59.8">8</text>
<text x="103.7" y="56">HVOUT17</text>
<text x="103.7" y="58.5">HVOUT16</text>
<text x="121.3" y="58.5">HVOUT29</text>
<text x="121.3" y="56">HVOUT28</text>
<text x="130.8" y="59.8">37</text>
<text x="130.8" y="57.3">38</text>
<text x="130.8" y="54.7">39</text>
<text x="170.2" y="54.7">6</text>
<text x="170.2" y="57.3">7</text>
<text x="170.2" y="59.8">8</text>
<text x="172.3" y="56">HVOUT17</text>
<text x="172.3" y="58.5">HVOUT16</text>
<text x="189.8" y="58.5">HVOUT29</text>
<text x="189.8" y="56">HVOUT28</text>
<text x="199.4" y="59.8">37</text>
<text x="199.4" y="57.3">38</text>
<text x="199.4" y="54.7">39</text>
<text x="238.8" y="54.7">6</text>
<text x="238.8" y="57.3">7</text>
<text x="238.8" y="59.8">8</text>
<text x="240.8" y="56">HVOUT17</text>
<text x="240.8" y="58.5">HVOUT16</text>
<text x="258.4" y="58.5">HVOUT29</text>
<text x="258.4" y="56">HVOUT28</text>
<text x="268" y="59.8">37</text>
<text x="268" y="57.3">38</text>
<text x="268" y="54.7">39</text>
<text x="32" y="64.9">10</text>
<text x="33" y="62.4">9</text>
<text x="35.1" y="61.1">HVOUT15</text>
<text x="35.1" y="63.6">HVOUT14</text>
<text x="52.7" y="63.6">HVOUT31</text>
<text x="52.7" y="61.1">HVOUT30</text>
<text x="62.2" y="64.9">35</text>
<text x="62.2" y="62.4">36</text>
<text x="100.6" y="64.9">10</text>
<text x="101.6" y="62.4">9</text>
<text x="103.7" y="61.1">HVOUT15</text>
<text x="103.7" y="63.6">HVOUT14</text>
<text x="121.3" y="63.6">HVOUT31</text>
<text x="121.3" y="61.1">HVOUT30</text>
<text x="130.8" y="64.9">35</text>
<text x="130.8" y="62.4">36</text>
<text x="169.2" y="64.9">10</text>
<text x="170.2" y="62.4">9</text>
<text x="172.3" y="61.1">HVOUT15</text>
<text x="172.3" y="63.6">HVOUT14</text>
<text x="189.8" y="63.6">HVOUT31</text>
<text x="189.8" y="61.1">HVOUT30</text>
<text x="199.4" y="64.9">35</text>
<text x="199.4" y="62.4">36</text>
<text x="237.7" y="64.9">10</text>
<text x="238.8" y="62.4">9</text>
<text x="240.8" y="61.1">HVOUT15</text>
<text x="240.8" y="63.6">HVOUT14</text>
<text x="258.4" y="63.6">HVOUT31</text>
<text x="258.4" y="61.1">HVOUT30</text>
<text x="268" y="64.9">35</text>
<text x="268" y="62.4">36</text>
<text x="32" y="67.4">11</text>
<text x="32" y="70">12</text>
<text x="35.1" y="66.2">HVOUT13</text>
<text x="35.1" y="68.7">HVOUT12</text>
<text x="35.1" y="71.2">HVOUT11</text>
<text x="52.7" y="66.2">HVOUT32</text>
<text x="58" y="68.7">N/C</text>
<text x="58.5" y="71.2">OE</text>
<text x="62.2" y="70">33</text>
<text x="62.2" y="67.4">34</text>
<text x="100.6" y="67.4">11</text>
<text x="100.6" y="70">12</text>
<text x="103.7" y="66.2">HVOUT13</text>
<text x="103.7" y="68.7">HVOUT12</text>
<text x="103.7" y="71.2">HVOUT11</text>
<text x="121.3" y="66.2">HVOUT32</text>
<text x="126.6" y="68.7">N/C</text>
<text x="127.1" y="71.2">OE</text>
<text x="130.8" y="70">33</text>
<text x="130.8" y="67.4">34</text>
<text x="169.2" y="67.4">11</text>
<text x="169.2" y="70">12</text>
<text x="172.3" y="66.2">HVOUT13</text>
<text x="172.3" y="68.7">HVOUT12</text>
<text x="172.3" y="71.2">HVOUT11</text>
<text x="189.8" y="66.2">HVOUT32</text>
<text x="195.1" y="68.7">N/C</text>
<text x="195.7" y="71.2">OE</text>
<text x="199.4" y="70">33</text>
<text x="199.4" y="67.4">34</text>
<text x="237.7" y="67.4">11</text>
<text x="237.7" y="70">12</text>
<text x="240.8" y="66.2">HVOUT13</text>
<text x="240.8" y="68.7">HVOUT12</text>
<text x="240.8" y="71.2">HVOUT11</text>
<text x="258.4" y="66.2">HVOUT32</text>
<text x="263.7" y="68.7">N/C</text>
<text x="264.2" y="71.2">OE</text>
<text x="268" y="70">33</text>
<text x="268" y="67.4">34</text>
<text x="32" y="72.5">13</text>
<text x="32" y="75.1">14</text>
<text x="32" y="77.6">15</text>
<text x="35.1" y="73.8">HVOUT10</text>
<text x="35.1" y="76.3">HVOUT9</text>
<text x="56.7" y="73.8">DATA</text>
<text x="58.9" y="76.3">LE</text>
<text x="62.2" y="77.6">30</text>
<text x="62.2" y="75.1">31</text>
<text x="62.2" y="72.5">32</text>
<text x="100.6" y="72.5">13</text>
<text x="100.6" y="75.1">14</text>
<text x="100.6" y="77.6">15</text>
<text x="103.7" y="73.8">HVOUT10</text>
<text x="103.7" y="76.3">HVOUT9</text>
<text x="125.3" y="73.8">DATA</text>
<text x="127.5" y="76.3">LE</text>
<text x="130.8" y="77.6">30</text>
<text x="130.8" y="75.1">31</text>
<text x="130.8" y="72.5">32</text>
<text x="169.2" y="72.5">13</text>
<text x="169.2" y="75.1">14</text>
<text x="169.2" y="77.6">15</text>
<text x="172.3" y="73.8">HVOUT10</text>
<text x="172.3" y="76.3">HVOUT9</text>
<text x="193.9" y="73.8">DATA</text>
<text x="196.1" y="76.3">LE</text>
<text x="199.4" y="77.6">30</text>
<text x="199.4" y="75.1">31</text>
<text x="199.4" y="72.5">32</text>
<text x="237.7" y="72.5">13</text>
<text x="237.7" y="75.1">14</text>
<text x="237.7" y="77.6">15</text>
<text x="240.8" y="73.8">HVOUT10</text>
<text x="240.8" y="76.3">HVOUT9</text>
<text x="262.5" y="73.8">DATA</text>
<text x="264.7" y="76.3">LE</text>
<text x="268" y="77.6">30</text>
<text x="268" y="75.1">31</text>
<text x="268" y="72.5">32</text>
<text x="32" y="80.1">16</text>
<text x="32" y="82.7">17</text>
<text x="35.1" y="78.9">HVOUT8</text>
<text x="35.1" y="81.4">HVOUT7</text>
<text x="35.1" y="83.9">HVOUT6</text>
<text x="57.1" y="83.9">GND</text>
<text x="57.3" y="78.9">VDD</text>
<text x="57.5" y="81.4">VPP</text>
<text x="62.2" y="82.7">28</text>
<text x="62.2" y="80.1">29</text>
<text x="100.6" y="80.1">16</text>
<text x="100.6" y="82.7">17</text>
<text x="103.7" y="78.9">HVOUT8</text>
<text x="103.7" y="81.4">HVOUT7</text>
<text x="103.7" y="83.9">HVOUT6</text>
<text x="125.6" y="83.9">GND</text>
<text x="125.9" y="78.9">VDD</text>
<text x="126.1" y="81.4">VPP</text>
<text x="130.8" y="82.7">28</text>
<text x="130.8" y="80.1">29</text>
<text x="169.2" y="80.1">16</text>
<text x="169.2" y="82.7">17</text>
<text x="172.3" y="78.9">HVOUT8</text>
<text x="172.3" y="81.4">HVOUT7</text>
<text x="172.3" y="83.9">HVOUT6</text>
<text x="194.2" y="83.9">GND</text>
<text x="194.4" y="78.9">VDD</text>
<text x="194.7" y="81.4">VPP</text>
<text x="199.4" y="82.7">28</text>
<text x="199.4" y="80.1">29</text>
<text x="237.7" y="80.1">16</text>
<text x="237.7" y="82.7">17</text>
<text x="240.8" y="78.9">HVOUT8</text>
<text x="240.8" y="81.4">HVOUT7</text>
<text x="240.8" y="83.9">HVOUT6</text>
<text x="262.8" y="83.9">GND</text>
<text x="263" y="78.9">VDD</text>
<text x="263.2" y="81.4">VPP</text>
<text x="268" y="82.7">28</text>
<text x="268" y="80.1">29</text>
<text x="32" y="85.2">18</text>
<text x="32" y="87.8">19</text>
<text x="35.1" y="86.5">HVOUT5</text>
<text x="35.1" y="89">HVOUT4</text>
<text x="57.6" y="86.5">CLK</text>
<text x="58" y="89">N/C</text>
<text x="62.2" y="87.8">26</text>
<text x="62.2" y="85.2">27</text>
<text x="100.6" y="85.2">18</text>
<text x="100.6" y="87.8">19</text>
<text x="103.7" y="86.5">HVOUT5</text>
<text x="103.7" y="89">HVOUT4</text>
<text x="126.2" y="86.5">CLK</text>
<text x="126.6" y="89">N/C</text>
<text x="130.8" y="87.8">26</text>
<text x="130.8" y="85.2">27</text>
<text x="169.2" y="85.2">18</text>
<text x="169.2" y="87.8">19</text>
<text x="172.3" y="86.5">HVOUT5</text>
<text x="172.3" y="89">HVOUT4</text>
<text x="194.8" y="86.5">CLK</text>
<text x="195.1" y="89">N/C</text>
<text x="199.4" y="87.8">26</text>
<text x="199.4" y="85.2">27</text>
<text x="237.7" y="85.2">18</text>
<text x="237.7" y="87.8">19</text>
<text x="240.8" y="86.5">HVOUT5</text>
<text x="240.8" y="89">HVOUT4</text>
<text x="263.3" y="86.5">CLK</text>
<text x="263.7" y="89">N/C</text>
<text x="268" y="87.8">26</text>
<text x="268" y="85.2">27</text>
<text x="32" y="90.3">20</text>
<text x="32" y="92.8">21</text>
<text x="32" y="95.4">22</text>
<text x="35.1" y="91.6">HVOUT3</text>
<text x="35.1" y="94.1">HVOUT2</text>
<text x="58" y="94.1">N/C</text>
<text x="58" y="91.6">N/C</text>
<text x="62.2" y="95.4">23</text>
<text x="62.2" y="92.8">24</text>
<text x="62.2" y="90.3">25</text>
<text x="100.6" y="90.3">20</text>
<text x="100.6" y="92.8">21</text>
<text x="100.6" y="95.4">22</text>
<text x="103.7" y="91.6">HVOUT3</text>
<text x="103.7" y="94.1">HVOUT2</text>
<text x="126.6" y="94.1">N/C</text>
<text x="126.6" y="91.6">N/C</text>
<text x="130.8" y="95.4">23</text>
<text x="130.8" y="92.8">24</text>
<text x="130.8" y="90.3">25</text>
<text x="169.2" y="90.3">20</text>
<text x="169.2" y="92.8">21</text>
<text x="169.2" y="95.4">22</text>
<text x="172.3" y="91.6">HVOUT3</text>
<text x="172.3" y="94.1">HVOUT2</text>
<text x="195.1" y="94.1">N/C</text>
<text x="195.1" y="91.6">N/C</text>
<text x="199.4" y="95.4">23</text>
<text x="199.4" y="92.8">24</text>
<text x="199.4" y="90.3">25</text>
<text x="237.7" y="90.3">20</text>
<text x="237.7" y="92.8">21</text>
<text x="237.7" y="95.4">22</text>
<text x="240.8" y="91.6">HVOUT3</text>
<text x="240.8" y="94.1">HVOUT2</text>
<text x="263.7" y="94.1">N/C</text>
<text x="263.7" y="91.6">N/C</text>
<text x="268" y="95.4">23</text>
<text x="268" y="92.8">24</text>
<text x="268" y="90.3">25</text>
<text x="35.1" y="96.6">HVOUT1</text>
<text x="56.7" y="96.6">DATA</text>
<text x="103.7" y="96.6">HVOUT1</text>
<text x="125.3" y="96.6">DATA</text>
<text x="172.3" y="96.6">HVOUT1</text>
<text x="193.9" y="96.6">DATA</text>
<text x="240.8" y="96.6">HVOUT1</text>
<text x="262.5" y="96.6">DATA</text>
<text x="21.5" y="178.9">1</text>
<text x="21.5" y="181.5">2</text>
<text x="21.5" y="184">3</text>
<text x="21.5" y="186.6">4</text>
<text x="21.5" y="189.1">5</text>
<text x="21.5" y="191.6">6</text>
<text x="259.5" y="190.5">Created</text>
<text x="271.7" y="190.5">2026-11-03</text>
<text x="203.1" y="197.6">Schematic</text>
<text x="203.1" y="192.3">Project</text>
<text x="214.8" y="197.6">Schematic</text>
<text x="259.5" y="194.1">Updated</text>
<text x="259.5" y="197.6">Page name</text>
<text x="271.7" y="194.1">2026-11-21</text>
<text x="271.7" y="197.6">Driver</text>
<text x="203.1" y="201.1">Board</text>
<text x="214.8" y="201.1">Driver</text>
<text x="259.5" y="201.1">Pages</text>
<text x="271.7" y="201.1">1 of 2</text>
<text x="203.1" y="205.9">Notes</text>
<text x="259.5" y="205.9">Rev. 1</text>
</g>
</svg>
